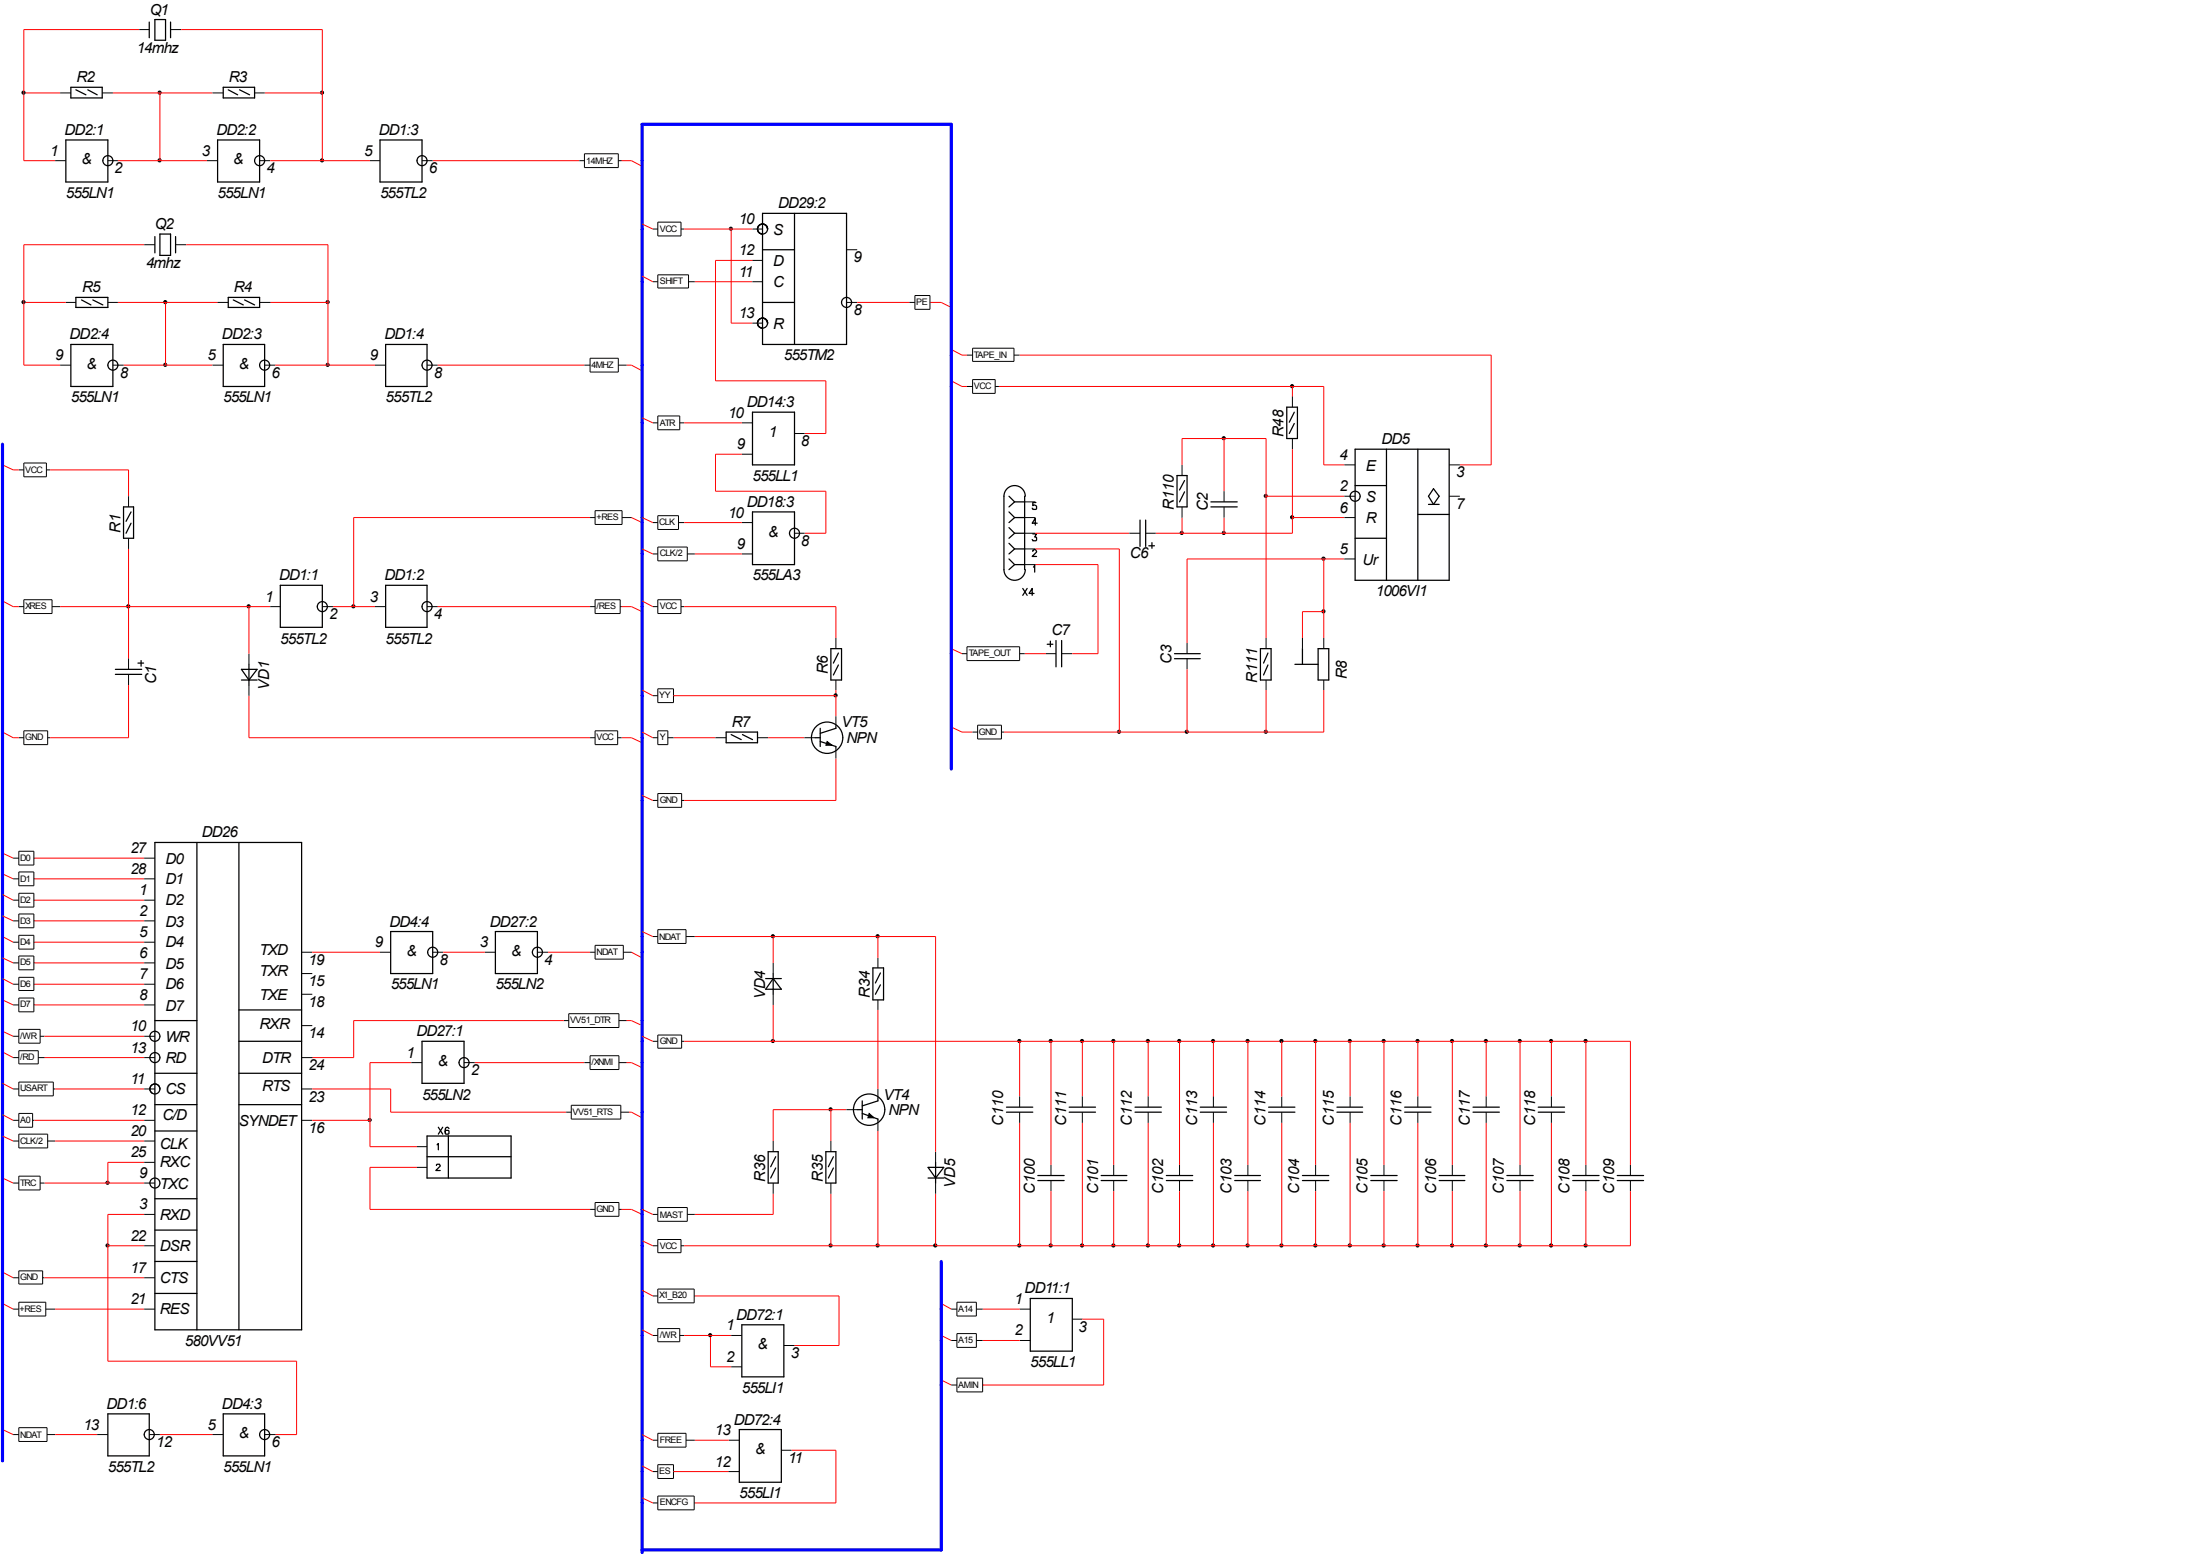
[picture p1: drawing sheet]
<svg xmlns="http://www.w3.org/2000/svg" width="297mm" height="210mm" viewBox="0 0 297 210" stroke-linecap="round" stroke-linejoin="round" font-family="sans-serif">
<path d="M.3 60v137.2M128.4 103.8v-87h-41.7v192.8M127.1 170.3v38.9h-40.4" fill="none" stroke="#00f" stroke-width=".42"/>
<g fill="none" stroke="#f00" stroke-width=".14">
<path d="M3.2 12.5h4.9M15.2 12.5h13.5M18.8 4h-15.6v17.7h4.3M21.6 12.5v9.2M24.5 4h19v17.7M35.7 12.5h7.8M15.9 21.7h12M19.5 33h-16.3v16.3h4.9M25.1 33h19.2v16.3M36.5 21.7h13.5M58.4 21.7h19.8M83.9 21.7h1.4l1.4 .8"/>
<path d="M86.7 37.3l1.4 .7M86.7 30.2l1.4 .7M92.4 30.9h9.2M93.8 38h7.8M98.7 30.9v12.7h2.9M101.6 35.2h-5v16.2h14.9v7.1h-2.9M3.2 40.8h5.7M15.9 40.8h13.5M16.7 49.3h12M22.4 40.8v8.5M36.5 40.8h7.8M37.2 49.3h13.4"/>
<path d="M59.1 49.3h19.8M84.6 49.3h.7l1.4 .8M86.7 56.4l1.4 .7M92.4 57.1h7.8M115.7 40.8h7.1M125.6 40.8h1.5l1.3 .7M128.4 51.4l1.5 .8h.7M128.4 47.2l1.5 .7h.7M134.9 52.2h43.8v10.6h2.8M137.7 47.9h63.6v14.9h-4.2M165.3 59.2v7.1M174.5 52.2v1.3"/>
<path d="M.3 62.8l1.5 .6h.7M6.8 63.4h10.6v3.6M17.4 74.1v14.8M79.7 69.9h-31.9v12M85.3 69.9l1.4 .6M86.7 74.1l1.4 .7M86.7 69.9l1.4 .6M92.4 70.5h7.8M93.8 74.8h6.4M100.2 61.3h-3.6v5h14.9v5.7h-2.9M139.8 76.2h8.5v12h-3.5M139.8 74.1h11.3v24.7"/>
<path d="M139.8 72h12.7M159.6 62.8v-3.6h11.3v26.9M159.6 69.9v2.1M165.3 69.9v2.1M170.9 67h10.6M174.5 60.6v11.4h-18.5M174.5 69.9h7M178.7 75.5v10.6M181.5 75.5h-21.2v11.3M.3 81.1l1.5 .8h.7M.3 98.8l1.5 .8h.7M8.1 81.9h28.4"/>
<path d="M17.4 92.5v7.1h-10.6M33.6 93.9v5.7h46.1M33.6 81.9v6.3M45 81.9h5.6M59.1 81.9h20.6M83.9 81.9h1.4l1.4 .7M83.9 99.6h1.4l1.4 .7M86.7 93.1l1.4 .8M86.7 81.1l1.4 .8M86.7 98.8l1.4 .8M90.9 99.6h5.7M90.9 93.9h22"/>
<path d="M92.4 81.9h20.5v4.2M103.7 99.6h4.9M112.9 93.1v3.6M128.4 98.1l1.5 .7h1.4M128.4 87.6l1.5 .6M138.3 88.2h2.9M160.3 90.4v8.4M170.9 93.1v5.7M178.7 82.6h-2.8v3.5M178.7 93.1v5.7h-43.1M.3 118l1.5 .6M.3 115.2l1.5 .6"/>
<path d="M4.7 118.6h14.8M4.7 115.8h14.8M86.7 107.4l1.4 .6M112.9 102.4v5.6h-20.5M.3 139.2l1.5 .7M.3 135l1.5 .7M.3 132.1l1.5 .8M.3 126.4l1.5 .8M.3 123.6l1.5 .7M.3 129.3l1.5 .7M.3 120.7l1.5 .8M4.7 135.7h14.8"/>
<path d="M4.7 130h14.8M4.7 132.9h14.8M4.7 127.2h14.8M4.7 121.5h14.8M4.7 124.3h14.8M6 139.9h13.5M42.2 128.5h9.1M59.9 128.5h5.5M74 128.5h5.7M76.1 137.8h-28.3v5h-5.6M84.6 137.8h.7l1.4 .6M85.3 128.5l1.4 .8"/>
<path d="M86.7 139.9l1.4 .7M86.7 125.7l1.4 .7M93.8 126.4h32.5v29.1M104.4 126.4v3.6M104.4 135.7v4.9M118.5 126.4v2.9M118.5 136.3v10.7M.3 153.3l1.5 .7M.3 159l1.5 .7M.3 146.2l1.5 .8M.3 142l1.5 .8M.3 150.5l1.5 .7"/>
<path d="M4.7 151.2h14.8M6 159.7h13.5M6 142.8h13.5M7.5 154h12M7.5 147h12M19.5 156.9h-4.9v2.8M42.2 147h10.5v3.1h23.8M42.2 151.2h7.8M55.5 143.4h-5.5v11.4h6.3M56.3 157.6h-6.3v5.7h29.7M64.1 143.4h14.8M84.6 143.4h.7l1.4 .7"/>
<path d="M84.9 150.1h.4l1.4 .8M92.4 140.6h127.7v16.6M112.2 149.8v4.2M114.3 149.8h-9.9v4.2M118.5 152.7v15.5M137.7 140.6v7.4M137.7 151.6v16.6M141.9 140.6v16.6M146.1 140.6v7.4M146.1 151.6v16.6M150.4 140.6v16.6M155 140.6v7.4"/>
<path d="M155 151.6v16.6M159.3 140.6v16.6M163.8 140.6v7.4M163.8 151.6v16.6M168.5 140.6v16.6M173.1 140.6v7.4M173.1 151.6v16.6M177.6 140.6v16.6M182.3 140.6v7.4M182.3 151.6v16.6M186.9 140.6v16.6M191.4 140.6v7.4"/>
<path d="M191.4 151.6v16.6M196.1 140.6v16.6M200.7 140.6v7.4M200.7 151.6v16.6M205.2 140.6v16.6M209.5 140.6v7.4M209.5 151.6v16.6M214.1 140.6v16.6M.3 176l1.5 .7M.3 171.7l1.5 .8M6 172.5h13.5M7.5 176.7h12"/>
<path d="M14.6 168.2h4.9M19.5 163.9h-4.9v19.8h25.4v9.9h-2.8M83.9 163.3h1.4l1.4 .6M86.7 174.2l1.4 .7M86.7 179.5l1.4 .8M86.7 163.3l1.4 .6M86.7 167.5l1.4 .7M93.8 174.9h19.5v6.7h-6M104.4 161.1v2.8h-10.6M112.2 161.1v7.1M126.3 161.1v7.1M127.1 176l1.3 .7"/>
<path d="M132.7 176.7h5M141.9 160.8v7.4M146.1 178.1h2.9v8.9h-16.3M150.4 160.8v7.4M159.3 160.8v7.4M168.5 160.8v7.4M177.6 160.8v7.4M186.9 160.8v7.4M196.1 160.8v7.4M205.2 160.8v7.4M214.1 160.8v7.4M220.1 160.8v7.4h-127.7"/>
<path d="M.3 193l1.5 .6M7.5 193.6h5.6M21.6 193.6h7.1M86.7 197.9l1.4 .7M86.7 193.6l1.4 .8M90.9 198.6h7.5M92.4 180.3h6.3M93.8 194.4h4.6M95.9 180.3v4.2h2.8M106.8 195.8h6.1v7.1h-19.1M127.1 186.3l1.3 .7M127.1 180.3l1.3 .6"/>
<path d="M132.7 180.9h5M86.7 202.2l1.4 .7"/>
</g>
<g fill="#000" stroke="#000" stroke-width=".14">
<path d="M111.7 100.1l.7 .5h-.9zM117.3 150.3l.7 .6h-.8z"/>
<circle cx="3.2" cy="12.5" r=".21"/>
<circle cx="21.5" cy="12.5" r=".21"/>
<circle cx="43.5" cy="12.5" r=".21"/>
<circle cx="21.5" cy="21.6" r=".21"/>
<circle cx="43.5" cy="21.6" r=".21"/>
<circle cx="98.7" cy="30.9" r=".21"/>
<circle cx="3.2" cy="40.8" r=".21"/>
<circle cx="22.3" cy="40.8" r=".21"/>
<circle cx="22.3" cy="49.2" r=".21"/>
<circle cx="44.2" cy="49.2" r=".21"/>
<circle cx="44.2" cy="40.8" r=".21"/>
<circle cx="165.2" cy="59.2" r=".21"/>
<circle cx="174.5" cy="52.1" r=".21"/>
<circle cx="159.6" cy="71.9" r=".21"/>
<circle cx="165.2" cy="71.9" r=".21"/>
<circle cx="170.9" cy="66.9" r=".21"/>
<circle cx="174.5" cy="69.8" r=".21"/>
<circle cx="178.7" cy="75.4" r=".21"/>
<circle cx="17.3" cy="81.8" r=".21"/>
<circle cx="33.6" cy="81.8" r=".21"/>
<circle cx="47.7" cy="81.8" r=".21"/>
<circle cx="112.8" cy="93.9" r=".21"/>
<circle cx="151.1" cy="98.8" r=".21"/>
<circle cx="160.2" cy="98.8" r=".21"/>
<circle cx="170.9" cy="98.8" r=".21"/>
<circle cx="178.7" cy="82.5" r=".21"/>
<circle cx="104.4" cy="126.4" r=".21"/>
<circle cx="118.5" cy="126.4" r=".21"/>
<circle cx="14.5" cy="159.7" r=".21"/>
<circle cx="49.9" cy="151.2" r=".21"/>
<circle cx="104.4" cy="140.5" r=".21"/>
<circle cx="112.1" cy="149.7" r=".21"/>
<circle cx="137.6" cy="140.5" r=".21"/>
<circle cx="141.9" cy="140.5" r=".21"/>
<circle cx="146.1" cy="140.5" r=".21"/>
<circle cx="150.3" cy="140.5" r=".21"/>
<circle cx="155" cy="140.5" r=".21"/>
<circle cx="159.2" cy="140.5" r=".21"/>
<circle cx="163.8" cy="140.5" r=".21"/>
<circle cx="168.4" cy="140.5" r=".21"/>
<circle cx="173" cy="140.5" r=".21"/>
<circle cx="177.6" cy="140.5" r=".21"/>
<circle cx="182.2" cy="140.5" r=".21"/>
<circle cx="186.8" cy="140.5" r=".21"/>
<circle cx="191.4" cy="140.5" r=".21"/>
<circle cx="196" cy="140.5" r=".21"/>
<circle cx="200.6" cy="140.5" r=".21"/>
<circle cx="205.2" cy="140.5" r=".21"/>
<circle cx="209.4" cy="140.5" r=".21"/>
<circle cx="214.1" cy="140.5" r=".21"/>
<circle cx="14.5" cy="168.1" r=".21"/>
<circle cx="112.1" cy="168.1" r=".21"/>
<circle cx="118.5" cy="168.1" r=".21"/>
<circle cx="126.3" cy="168.1" r=".21"/>
<circle cx="137.6" cy="168.1" r=".21"/>
<circle cx="141.9" cy="168.1" r=".21"/>
<circle cx="146.1" cy="168.1" r=".21"/>
<circle cx="150.3" cy="168.1" r=".21"/>
<circle cx="155" cy="168.1" r=".21"/>
<circle cx="159.2" cy="168.1" r=".21"/>
<circle cx="163.8" cy="168.1" r=".21"/>
<circle cx="168.4" cy="168.1" r=".21"/>
<circle cx="173" cy="168.1" r=".21"/>
<circle cx="177.6" cy="168.1" r=".21"/>
<circle cx="182.2" cy="168.1" r=".21"/>
<circle cx="186.8" cy="168.1" r=".21"/>
<circle cx="191.4" cy="168.1" r=".21"/>
<circle cx="196" cy="168.1" r=".21"/>
<circle cx="200.6" cy="168.1" r=".21"/>
<circle cx="205.2" cy="168.1" r=".21"/>
<circle cx="209.4" cy="168.1" r=".21"/>
<circle cx="214.1" cy="168.1" r=".21"/>
<circle cx="95.9" cy="180.2" r=".21"/>
</g>
<g fill="none" stroke="#000" stroke-width=".14">
<path d="M8.1 12.5h1.5M13.8 12.5h1.4M18.8 4h1.4M23 4h1.5M28.7 12.5h1.4M34.4 12.5h1.3M7.5 21.7h1.4M14.6 21.7h1.3M19.5 33h1.4M23.7 33h1.4M27.9 21.7h1.5M35.1 21.7h1.4"/>
<path d="M50 21.7h1.3M57 21.7h1.4M78.2 21.7h.7M78.9 20.8h4.6v1.8h-4.6zM83.5 21.7h.4M88.1 38h.7M88.1 30.9h.7M88.8 30h3.1v1.8h-3.1zM88.8 37.1h4.2v1.8h-4.2zM91.9 30.9h.5M93 38h.8M101.6 38h1.4"/>
<path d="M101.6 30.9h1.4M101.6 35.2h1.4M114.3 33.7h1.4M123.5 39.9h2.1v1.9h-2.1zM8.1 49.3h1.5M8.9 40.8h1.3M14.6 40.8h1.3M15.2 49.3h1.5M28.7 49.3h1.4M29.4 40.8h1.4M35.1 40.8h1.4M35.7 49.3h1.5"/>
<path d="M50.6 49.3h1.5M57.7 49.3h1.4M78.9 49.3h.8M79.7 48.4h3.8v1.8h-3.8zM83.5 49.3h1.1M88.1 57.1h.7M88.8 56.1h3v1.9h-3zM91.8 57.1h.6M100.2 57.1h1.4M101.6 43.6h1.4M107.3 58.5h1.3M114.3 40.8h1.4"/>
<path d="M122.8 40.8h.7M125.6 40.8h.1M130.6 52.2h.7M130.6 47.9h.7M131.3 47h5.6v1.8h-5.6zM131.3 51.2h3.1v1.9h-3.1zM134.4 52.2h.5M136.9 47.9h.8M174.5 53.5v1.5M174.5 59.2v1.4M2.5 63.4h.7M3.2 62.5h3.1v1.9h-3.1z"/>
<path d="M6.3 63.4h.5M17.4 67v1.4M17.4 72.7v1.4M79.7 69.9h.6M80.3 68.9h3.7v1.9h-3.7zM84 69.9h1.3M88.1 74.8h.7M88.1 70.5h.7M88.8 69.6h2.8v1.9h-2.8zM88.8 73.8h4v1.9h-4zM91.6 70.5h.8M92.8 74.8h1"/>
<path d="M100.2 74.8h1.4M100.2 70.5h1.4M100.2 61.3h1.4M107.3 72h1.3M138.3 69.9h1.5M138.3 74.1h1.5M138.3 72h1.5M138.3 67.7h1.5M138.3 76.2h1.5M152.5 72h1.4M154.7 72h1.3M159.6 62.8v1.4"/>
<path d="M159.6 68.4v1.5M165.3 66.3v1.4M165.3 68.4v1.5M181.5 69.9h1.5M181.5 75.5h1.5M181.5 67h1.5M181.5 62.8h1.5M195.7 67h1.4M195.7 62.8h1.4M2.5 99.6h.7M2.5 81.9h.7M3.2 81h3.8v1.8h-3.8z"/>
<path d="M3.2 98.7h3.2v1.8h-3.2zM6.4 99.6h.4M7 81.9h1.1M17.4 88.9v1.5M17.4 91v1.5M33.6 88.2v1.5M33.6 92.5v1.4M36.5 81.9h1.3M43.5 81.9h1.5M50.6 81.9h1.5M57.7 81.9h1.4M79.7 99.6h.6"/>
<path d="M79.7 81.9h.6M80.3 98.7h3.1v1.8h-3.1zM80.3 81h3.4v1.8h-3.4zM83.4 99.6h.5M83.7 81.9h.2M88.1 93.9h.7M88.1 99.6h.7M88.1 81.9h.7M88.8 81h3.1v1.8h-3.1zM88.8 93h2.1v1.8h-2.1zM88.8 98.7h1.4v1.8h-1.4zM90.2 99.6h.7"/>
<path d="M90.9 93.9h.1M91.9 81.9h.5M96.6 99.6h1.4M102.3 99.6h1.4M108.6 99.6h1.5M112.9 86.1v1.5M112.9 91.8v1.3M112.9 96.7v1.4M129.9 88.2h.7M130.6 87.3h7.1v1.9h-7.1zM131.3 98.8h.7M132 97.9h3.2v1.9h-3.2z"/>
<path d="M135.2 98.8h.4M137.7 88.2h.6M141.2 88.2h1.4M143.3 88.2h1.5M160.3 86.8v1.4M160.3 88.9v1.5M170.9 86.1v1.5M170.9 91.8v1.3M175.9 86.1v1.5M178.7 86.1v1.5M178.7 91.8v1.3M1.8 118.6h.7"/>
<path d="M1.8 115.8h.7M2.5 114.9h2.1v1.9h-2.1zM2.5 117.7h2.1v1.9h-2.1zM4.6 118.6h.1M4.6 115.8h.1M19.5 118.6h1.4M19.5 115.8h1.4M88.1 108h.7M88.8 107.1h3.2v1.9h-3.2zM92 108h.4M112.9 100.9v1.5M1.8 139.9h.7"/>
<path d="M1.8 135.7h.7M1.8 127.2h.7M1.8 124.3h.7M1.8 130h.7M1.8 132.9h.7M1.8 121.5h.7M2.5 120.6h2.1v1.8h-2.1zM2.5 123.4h2.1v1.8h-2.1zM2.5 126.3h2.1v1.8h-2.1zM2.5 129h2.1v1.9h-2.1zM2.5 131.9h2.1v1.8h-2.1zM2.5 134.7h2.1v1.9h-2.1z"/>
<path d="M2.5 139h2.9v1.8h-2.9zM4.6 135.7h.1M4.6 127.2h.1M4.6 124.3h.1M4.6 130h.1M4.6 132.9h.1M4.6 121.5h.1M5.4 139.9h.6M19.5 139.9h1.4M19.5 135.7h1.4M19.5 127.2h1.4M19.5 124.3h1.4"/>
<path d="M19.5 130h1.4M19.5 132.9h1.4M19.5 121.5h1.4M40.7 128.5h1.5M40.7 138.4h1.5M40.7 134.2h1.5M40.7 131.4h1.5M51.3 128.5h1.4M58.4 128.5h1.5M65.4 128.5h1.5M72.6 128.5h1.4M76.1 137.8h.7"/>
<path d="M76.8 136.8h6.8v1.9h-6.8zM79.7 128.5h.6M80.3 127.6h3.9v1.9h-3.9zM83.6 137.8h1M84.2 128.5h1.1M88.1 126.4h.7M88.8 125.5h3.8v1.9h-3.8zM88.8 139.7h3.2v1.8h-3.2zM92.6 126.4h1.2M104.4 130v1.4M104.4 134.2v1.5M118.5 129.3v1.4"/>
<path d="M118.5 135v1.3M1.8 159.7h.7M1.8 147h.7M1.8 142.8h.7M1.8 151.2h.7M1.8 154h.7M2.5 141.8h2.7v1.8h-2.7zM2.5 146.1h4.7v1.8h-4.7zM2.5 150.3h1.9v1.9h-1.9zM2.5 153.1h3.9v1.9h-3.9zM2.5 158.8h2.9v1.8h-2.9zM4.4 151.2h.3"/>
<path d="M5.2 142.8h.8M5.4 159.7h.6M6.4 154h1.1M7.2 147h.3M19.5 159.7h1.4M19.5 147h1.4M19.5 142.8h1.4M19.5 151.2h1.4M19.5 154h1.4M19.5 156.9h1.4M40.7 147h1.5M40.7 142.8h1.5"/>
<path d="M40.7 151.2h1.5M55.5 143.4h1.5M56.3 157.6h1.4M56.3 154.8h1.4M62.7 143.4h1.4M76.5 150.1h.6M77.1 149.2h6.7v1.9h-6.7zM78.9 143.4h.8M79.7 142.5h3.9v1.9h-3.9zM83.6 143.4h1M83.8 150.1h1.1M88.1 140.6h.7"/>
<path d="M92 140.6h.4M104.4 154v1.5M104.4 159.7v1.4M112.2 154v1.5M112.2 159.7v1.4M114.3 149.8h1.4M118.5 147v1.4M118.5 151.2v1.5M126.3 155.5v1.4M126.3 159.7v1.4M137.7 148v1.5M137.7 150.1v1.5"/>
<path d="M141.9 157.2v1.5M141.9 159.4v1.4M146.1 148v1.5M146.1 150.1v1.5M150.4 157.2v1.5M150.4 159.4v1.4M155 148v1.5M155 150.1v1.5M159.3 157.2v1.5M159.3 159.4v1.4M163.8 148v1.5M163.8 150.1v1.5"/>
<path d="M168.5 157.2v1.5M168.5 159.4v1.4M173.1 148v1.5M173.1 150.1v1.5M177.6 157.2v1.5M177.6 159.4v1.4M182.3 148v1.5M182.3 150.1v1.5M186.9 157.2v1.5M186.9 159.4v1.4M191.4 148v1.5M191.4 150.1v1.5"/>
<path d="M196.1 157.2v1.5M196.1 159.4v1.4M200.7 148v1.5M200.7 150.1v1.5M205.2 157.2v1.5M205.2 159.4v1.4M209.5 148v1.5M209.5 150.1v1.5M214.1 157.2v1.5M214.1 159.4v1.4M220.1 157.2v1.5M220.1 159.4v1.4"/>
<path d="M1.8 176.7h.7M1.8 172.5h.7M2.5 171.5h3.3v1.8h-3.3zM2.5 175.8h3.7v1.8h-3.7zM5.8 172.5h.2M6.2 176.7h1.3M19.5 176.7h1.4M19.5 172.5h1.4M19.5 163.9h1.4M19.5 168.2h1.4M79.7 163.3h.6M80.3 162.3h3.3v1.9h-3.3z"/>
<path d="M83.6 163.3h.3M88.1 174.9h.7M88.1 163.9h.7M88.1 168.2h.7M88.8 163h4v1.9h-4zM88.8 167.3h3.1v1.8h-3.1zM88.8 174h4.9v1.9h-4.9zM88.8 179.3h3v1.8h-3zM91.9 168.2h.5M92.8 163.9h1M93.7 174.9h.1M128.4 176.7h.8"/>
<path d="M129.2 175.8h2.6v1.8h-2.6zM131.8 176.7h.9M137.7 176.7h1.4M144.8 178.1h1.3M1.8 193.6h.7M2.5 192.7h3.8v1.9h-3.8zM6.3 193.6h1.2M13.1 193.6h1.5M20.2 193.6h1.4M28.7 193.6h1.4M35.7 193.6h1.5M88.1 198.6h.7"/>
<path d="M88.1 194.4h.7M88.1 180.3h.7M88.8 193.5h3.8v1.8h-3.8zM88.8 197.7h2.1v1.9h-2.1zM90.9 198.6h.1M91.8 180.3h.6M92.6 194.4h1.2M98.4 198.6h1.4M98.4 194.4h1.4M98.7 180.3h1.5M98.7 184.5h1.5M105.5 195.8h1.3"/>
<path d="M105.8 181.6h1.5M128.4 180.9h.8M128.4 187h.8M129.2 180h2.6v1.9h-2.6zM129.2 186h3.5v1.9h-3.5zM131.8 180.9h.9M132.7 187h.1M137.7 180.9h1.4M88.1 202.9h.7M88.8 201.9h4.9v1.9h-4.9zM93.7 202.9h.1"/>
</g>
<g fill="none" stroke="#000" stroke-width=".17">
<path d="M8.9 18.9h5.7v5.7h-5.7zM9.6 11.8h4.2v1.4h-4.2zM10.2 12.1l1.4 .7M11.9 12.1l1.2 .7M20.2 3v2.1M20.9 2.6h1.5v2.8h-1.5zM23 3v2.1M29.4 18.9h5.7v5.7h-5.7zM30.1 11.8h4.3v1.4h-4.3zM30.8 12.1l1.3 .7M32.3 12.1l1.4 .7M51.3 18.9h5.7v5.7h-5.7z"/>
<path d="M20.9 31.9v2.2M21.6 31.6h1.4v2.9h-1.4zM23.7 31.9v2.2M103 30.2a.68 .68 0 0 1 .6 .7M103 28.8h11.3v17.7h-11.3zM103 33.7h4.3M103.6 30.9a.68 .68 0 0 0-.6-.7 .68 .68 0 0 0-.7 .7 .68 .68 0 0 0 .7 .7M107.3 28.8v17.7M9.6 46.5h5.6v5.7h-5.6zM10.2 40.1h4.4v1.4h-4.4zM11 40.5l1.3 .7M12.5 40.5l1.4 .7"/>
<path d="M30.1 46.5h5.6v5.7h-5.6zM30.8 40.1h4.3v1.4h-4.3zM31.5 40.5l1.4 .7M33 40.5l1.4 .7M52.1 46.5h5.6v5.7h-5.6zM101.6 55.6h5.7v7.2h-5.7zM103 42.9a.68 .68 0 0 1 .6 .7M103 40.8h4.3M103.6 43.6a.68 .68 0 0 0-.6-.7 .68 .68 0 0 0-.7 .7 .68 .68 0 0 0 .7 .7M173.7 55h1.5v4.2h-1.5zM174.8 55.6l-.7 1.4M174.8 57.2l-.7 1.3"/>
<path d="M16.7 68.4h1.3v4.3h-1.3zM17.7 69.1l-.7 1.3M17.7 70.6l-.7 1.4M37.8 79h5.7v5.7h-5.7zM52.1 79h5.6v5.7h-5.6zM101.6 69.1h5.7v7.1h-5.7zM136.2 67l.8 .7M136.2 71.2l.8 .8M136.2 75.5l.8 .7M136.2 69.1l.8 .8M136.2 73.3l.8 .8M137 67.7l-.8 .7"/>
<path d="M137 67.7h1.3M137 69.9l-.8 .6M137 69.9h1.3M137 72l-.8 .7M137 72h1.3M137 74.1l-.8 .7M137 74.1h1.3M137 76.2l-.8 .7M137 76.2h1.3M138.1 79.4l.6 1M138.3 67v9.9M138.4 67a1.44 1.44 0 0 0-1.4-1.5 1.44 1.44 0 0 0-1.4 1.5v9.9a1.44 1.44 0 0 0 1.4 1.4 1.44 1.44 0 0 0 1.4-1.4"/>
<path d="M138.7 79.4l-.6 1M139.4 74.4v-.1l.4-.1 .2 .3-.6 .6h.6M139.4 72.1h.6l-.3 .4h.1a.27 .27 0 0 1 .1 .3 .27 .27 0 0 1-.3 .2h-.2v-.2M139.5 76.6l.2-.3v.9M139.9 67.8h-.5v.5a.33 .33 0 0 1 .6 0 .32 .32 0 0 1-.2 .5 .32 .32 0 0 1-.4-.2M140 70.6h-.6l.4-.7v1M153.9 70.2v3.6M154.7 70.2v3.6M155.1 73.7h.8M155.5 73.3v.7M158.9 64.2h1.4v4.2h-1.4zM159.9 64.9l-.6 1.2"/>
<path d="M159.9 66.4l-.6 1.3M163.5 68.4h3.5M163.5 67.7h3.5M183 72.7h4.2M183 65.5h4.2M183 60.6h12.7v17.7h-12.7zM187.2 60.6v17.7M191.4 69.4h4.3M191.4 60.6v17.7M192.9 68.1h1.4M193.5 66l.8 1-.8 1.1-.6-1.1zM15.6 91h3.5"/>
<path d="M15.6 90.4h3.5M18.6 89.5h.8M19 89.2v.7M32.6 90.4h2.1l-1.1 1.4zM32.6 91.8h2.1M33.6 89.7v2.8M98 98.8h4.3v1.5h-4.3zM98.7 99.2l1.4 .6M100.2 99.2l1.4 .6M110.1 99.6h.6M110.7 98.3v2.5M112.2 87.6h1.4v4.2h-1.4z"/>
<path d="M112.9 98.1v.2l-2.2 .7M113.2 88.2l-.7 1.3M113.2 89.8l-.7 1.3M139.6 80.1h-.7l.5-.7v1M141.4 87h.8M141.8 86.5v.8M142.6 86.5v3.5M143.3 86.5v3.5M158.6 88.2h3.5M158.6 88.9h3.5M170.2 87.6h1.4v4.2h-1.4zM171.2 88.2l-.6 1.3"/>
<path d="M171.2 89.8l-.6 1.3M174.8 89.7h3.2M175.9 87.6v2.1M178 87.6h1.4v4.2h-1.4zM20.9 113.7h19.8v65.8h-19.8zM26.6 113.7v65.8M32.3 113.7v65.8M110.7 100.1l2.2 .7v.1M20.9 137.8h5.7M32.3 136.3h8.4M52.7 125.7h5.7v5.7h-5.7zM66.9 125.7h5.7v5.7h-5.7z"/>
<path d="M103.4 132.1h2.1M104.4 132.1l1.1 1.4h-2.1zM104.4 131.4v2.8M117.9 130.7h1.4v4.3h-1.4zM118.9 131.3l-.7 1.4M118.9 132.9l-.7 1.3M20.9 152.7h5.7M20.9 149.1h5.7M20.9 144.9h5.7M21.6 147a.68 .68 0 0 0-1-.6 .68 .68 0 0 0 0 1.2M32.3 140.6h8.4M32.3 149.1h8.4"/>
<path d="M32.3 144.9h8.4M57 140.6h5.7v5.6h-5.7zM57.7 153.3h11.3v5.7h-11.3zM57.7 156.1h11.3M58.9 157.3l.1-.1h.4v.2l-.6 .6h.6M59 154.5l.2-.1v.8M59.2 152.2l.6 .9M59.8 152.2l-.6 .9M60.5 153.3v5.7M60.6 152.3l-.2-.1a.73 .73 0 0 0-.2 .9h.3l.1-.4-.4-.1-.1 .2M103.7 155.5h1.4v4.2h-1.4zM104.7 156.1l-.6 1.4"/>
<path d="M104.7 157.7l-.6 1.3M111.5 155.5h1.4v4.2h-1.4zM112.5 156.1l-.7 1.4M112.5 157.7l-.7 1.3M115.7 149.8h.7M116.4 148.6v2.5M116.4 150.3l2.1 .8v.1M118.5 148.4v.2l-2.1 .7M125.3 157.6h2.1l-1.1 1.4zM125.3 159h2.1M126.3 156.9v2.8M135.9 149.5h3.5"/>
<path d="M135.9 150.1h3.5M140.1 158.7h3.6M140.1 159.4h3.6M144.4 149.5h3.5M144.4 150.1h3.5M148.7 158.7h3.4M148.7 159.4h3.4M153.2 149.5h3.6M153.2 150.1h3.6M157.5 158.7h3.5M157.5 159.4h3.5M162.1 149.5h3.5"/>
<path d="M162.1 150.1h3.5M166.7 158.7h3.5M166.7 159.4h3.5M171.3 149.5h3.5M171.3 150.1h3.5M175.9 158.7h3.5M175.9 159.4h3.5M180.5 149.5h3.5M180.5 150.1h3.5M185.1 158.7h3.5M185.1 159.4h3.5M189.7 149.5h3.5"/>
<path d="M189.7 150.1h3.5M194.3 158.7h3.5M194.3 159.4h3.5M198.9 149.5h3.5M198.9 150.1h3.5M203.5 158.7h3.5M203.5 159.4h3.5M207.7 149.5h3.5M207.7 150.1h3.5M212.3 158.7h3.6M212.3 159.4h3.6M218.4 158.7h3.5"/>
<path d="M218.4 159.4h3.5M20.9 174.6h5.7M20.9 170.3h5.7M20.9 166h5.7M20.9 161.8h5.7M100.2 178.8h5.6v7.1h-5.6zM139.1 175.3h5.7v7.1h-5.7zM14.6 190.9h5.6v5.6h-5.6zM30.1 190.9h5.6v5.6h-5.6zM99.8 193h5.7v7.1h-5.7z"/>
<circle cx="14.6" cy="21.7" r=".68"/>
<circle cx="35.1" cy="21.7" r=".68"/>
<circle cx="57" cy="21.7" r=".68"/>
<circle cx="103" cy="30.9" r=".68"/>
<circle cx="15.2" cy="49.3" r=".68"/>
<circle cx="35.7" cy="49.3" r=".68"/>
<circle cx="57.7" cy="49.3" r=".68"/>
<circle cx="103" cy="43.6" r=".68"/>
<circle cx="114.3" cy="40.8" r=".68"/>
<circle cx="107.3" cy="72" r=".68"/>
<circle cx="183" cy="67" r=".68"/>
<circle cx="43.5" cy="81.9" r=".68"/>
<circle cx="57.7" cy="81.9" r=".68"/>
<circle cx="111.7" cy="99.6" r="2.12"/>
<circle cx="20.9" cy="139.9" r=".68"/>
<circle cx="58.4" cy="128.5" r=".68"/>
<circle cx="72.6" cy="128.5" r=".68"/>
<circle cx="20.9" cy="159.7" r=".68"/>
<circle cx="20.9" cy="142.8" r=".68"/>
<circle cx="20.9" cy="147" r=".68"/>
<circle cx="62.7" cy="143.4" r=".68"/>
<circle cx="117.3" cy="149.8" r="2.12"/>
<circle cx="20.2" cy="193.6" r=".68"/>
<circle cx="35.7" cy="193.6" r=".68"/>
</g>
<g font-size="2">
<text x="20.2" y="2">Q1</text>
<text x="10.3" y="11.1">R2</text>
<text x="18.5" y="7.1">14mhz</text>
<text x="30.9" y="11.1">R3</text>
<text x="6.8" y="21">1</text>
<text x="8.7" y="18.2">DD2:1</text>
<text x="11" y="22.2">&amp;</text>
<text x="15.4" y="23.4">2</text>
<text x="27.3" y="21">3</text>
<text x="29.2" y="18.2">DD2:2</text>
<text x="31.5" y="22.2">&amp;</text>
<text x="36" y="23.4">4</text>
<text x="49.2" y="21">5</text>
<text x="51.1" y="18.2">DD1:3</text>
<text x="57.9" y="23.4">6</text>
<text x="8.9" y="26.7">555LN1</text>
<text x="29.4" y="26.7">555LN1</text>
<text x="51.3" y="26.7">555TL2</text>
<text x="105.1" y="28.1">DD29:2</text>
<text x="20.9" y="30.9">Q2</text>
<text x="99.7" y="30.2">10</text>
<text x="99.7" y="34.5">12</text>
<text x="104.4" y="35.9">D</text>
<text x="104.4" y="31.7">S</text>
<text x="115.2" y="35.4">9</text>
<text x="11.1" y="39.5">R5</text>
<text x="19.7" y="36.2">4mhz</text>
<text x="31.6" y="39.5">R4</text>
<text x="99.7" y="37.4">11</text>
<text x="104.4" y="38.7">C</text>
<text x="9.4" y="45.8">DD2:4</text>
<text x="30" y="45.8">DD2:3</text>
<text x="51.9" y="45.8">DD1:4</text>
<text x="99.7" y="42.9">13</text>
<text x="104.4" y="44.4">R</text>
<text x="115.2" y="42.5">8</text>
<text x="7.5" y="48.6">9</text>
<text x="11.7" y="49.8">&amp;</text>
<text x="16.2" y="51">8</text>
<text x="28" y="48.6">5</text>
<text x="32.3" y="49.8">&amp;</text>
<text x="36.7" y="51">6</text>
<text x="50" y="48.6">9</text>
<text x="58.6" y="51">8</text>
<text x="105.8" y="48.6">555TM2</text>
<text x="9.6" y="54.3">555LN1</text>
<text x="30.1" y="54.3">555LN1</text>
<text x="52.1" y="54.3">555TL2</text>
<text x="98.3" y="56.4">10</text>
<text x="100.8" y="55">DD14:3</text>
<text x="103.8" y="59">1</text>
<text x="173.3" y="59" transform="rotate(-90 173.3 59)">R48</text>
<text x="186.5" y="60">DD5</text>
<text x="99.5" y="60.6">9</text>
<text x="101.6" y="64.9">555LL1</text>
<text x="108.1" y="60.2">8</text>
<text x="180.8" y="62.1">4</text>
<text x="184.4" y="63.5">E</text>
<text x="196.6" y="64.4">3</text>
<text x="16.3" y="71.9" transform="rotate(-90 16.3 71.9)">R1</text>
<text x="98.3" y="69.9">10</text>
<text x="100.8" y="68.4">DD18:3</text>
<text x="158.5" y="68.8" transform="rotate(-90 158.5 68.8)">R110</text>
<text x="163.1" y="69" transform="rotate(-90 163.1 69)">C2</text>
<text x="180.8" y="66.3">2</text>
<text x="180.8" y="69.2">6</text>
<text x="184.4" y="70.5">R</text>
<text x="184.4" y="67.7">S</text>
<text x="196.6" y="68.7">7</text>
<text x="99.5" y="74.1">9</text>
<text x="103.7" y="72.5">&amp;</text>
<text x="108.1" y="73.7">8</text>
<text x="152.6" y="75.4">C6</text>
<text x="180.8" y="74.8">5</text>
<text x="184" y="76.2">Ur</text>
<text x="35.8" y="81.2">1</text>
<text x="37.7" y="78.3">DD1:1</text>
<text x="44.4" y="83.6">2</text>
<text x="50" y="81.2">3</text>
<text x="51.9" y="78.3">DD1:2</text>
<text x="58.6" y="83.6">4</text>
<text x="101.6" y="78.3">555LA3</text>
<text x="185.8" y="80.4">1006VI1</text>
<text x="37.8" y="86.9">555TL2</text>
<text x="52.1" y="86.9">555TL2</text>
<text x="142" y="85.8">C7</text>
<text x="158.2" y="89.6" transform="rotate(-90 158.2 89.6)">C3</text>
<text x="21.1" y="92.4" transform="rotate(-90 21.1 92.4)">C1</text>
<text x="36.3" y="93.1" transform="rotate(-90 36.3 93.1)">VD1</text>
<text x="111.8" y="91" transform="rotate(-90 111.8 91)">R6</text>
<text x="169.8" y="92.1" transform="rotate(-90 169.8 92.1)">R111</text>
<text x="181.9" y="91.7" transform="rotate(-90 181.9 91.7)">R8</text>
<text x="98.8" y="98.1">R7</text>
<text x="113.6" y="98.1">VT5</text>
<text x="114.3" y="100.3">NPN</text>
<text x="27.3" y="113">DD26</text>
<text x="17.6" y="118">28</text>
<text x="17.6" y="115.2">27</text>
<text x="22.4" y="116.6">D0</text>
<text x="22.4" y="119.4">D1</text>
<text x="18.8" y="120.8">1</text>
<text x="18.8" y="123.6">2</text>
<text x="22.4" y="122.2">D2</text>
<text x="22.4" y="125.1">D3</text>
<text x="52.6" y="125.1">DD4:4</text>
<text x="66.1" y="125.1">DD27:2</text>
<text x="18.8" y="126.5">5</text>
<text x="18.8" y="129.3">6</text>
<text x="22.4" y="130.7">D5</text>
<text x="22.4" y="127.9">D4</text>
<text x="35.1" y="131.8">TXR</text>
<text x="35.1" y="129">TXD</text>
<text x="41.7" y="130.2">19</text>
<text x="50.6" y="127.9">9</text>
<text x="54.9" y="129">&amp;</text>
<text x="59.4" y="130.2">8</text>
<text x="64.8" y="127.9">3</text>
<text x="69" y="129">&amp;</text>
<text x="73.5" y="130.2">4</text>
<text x="18.8" y="135">8</text>
<text x="18.8" y="132.2">7</text>
<text x="22.4" y="133.5">D6</text>
<text x="22.4" y="136.4">D7</text>
<text x="35.1" y="135">TXE</text>
<text x="41.7" y="135.9">18</text>
<text x="41.7" y="133.1">15</text>
<text x="52.7" y="133.5">555LN1</text>
<text x="66.9" y="133.5">555LN2</text>
<text x="103.3" y="134.9" transform="rotate(-90 103.3 134.9)">VD4</text>
<text x="117.4" y="134.7" transform="rotate(-90 117.4 134.7)">R34</text>
<text x="17.6" y="139.2">10</text>
<text x="17.6" y="142.1">13</text>
<text x="22.4" y="143.4">RD</text>
<text x="22.4" y="140.6">WR</text>
<text x="35.1" y="138.9">RXR</text>
<text x="35.4" y="143.4">DTR</text>
<text x="41.7" y="140.1">14</text>
<text x="54.9" y="142.8">1</text>
<text x="56.2" y="139.9">DD27:1</text>
<text x="59.1" y="143.9">&amp;</text>
<text x="17.6" y="146.3">11</text>
<text x="22.4" y="147.7">CS</text>
<text x="35.4" y="147.3">RTS</text>
<text x="41.7" y="148.7">23</text>
<text x="41.7" y="144.4">24</text>
<text x="57" y="148.4">555LN2</text>
<text x="63.6" y="145.1">2</text>
<text x="119.3" y="148.4">VT4</text>
<text x="17.6" y="150.6">12</text>
<text x="17.6" y="153.3">20</text>
<text x="21.6" y="155.1">CLK</text>
<text x="21.9" y="151.2">C/D</text>
<text x="32.3" y="152">SYNDET</text>
<text x="41.7" y="152.9">16</text>
<text x="120" y="150.6">NPN</text>
<text x="135.5" y="152" transform="rotate(-90 135.5 152)">C110</text>
<text x="143.9" y="152" transform="rotate(-90 143.9 152)">C111</text>
<text x="152.8" y="152" transform="rotate(-90 152.8 152)">C112</text>
<text x="161.6" y="152" transform="rotate(-90 161.6 152)">C113</text>
<text x="170.9" y="152" transform="rotate(-90 170.9 152)">C114</text>
<text x="180.1" y="152" transform="rotate(-90 180.1 152)">C115</text>
<text x="189.2" y="152" transform="rotate(-90 189.2 152)">C116</text>
<text x="198.5" y="152" transform="rotate(-90 198.5 152)">C117</text>
<text x="207.3" y="152" transform="rotate(-90 207.3 152)">C118</text>
<text x="17.6" y="156.2">25</text>
<text x="18.8" y="159">9</text>
<text x="21.6" y="160.5">TXC</text>
<text x="21.6" y="157.6">RXC</text>
<text x="103.3" y="159.5" transform="rotate(-90 103.3 159.5)">R36</text>
<text x="111.1" y="159.5" transform="rotate(-90 111.1 159.5)">R35</text>
<text x="128.9" y="160.4" transform="rotate(-90 128.9 160.4)">VD5</text>
<text x="139.7" y="161.1" transform="rotate(-90 139.7 161.1)">C100</text>
<text x="148.3" y="161.1" transform="rotate(-90 148.3 161.1)">C101</text>
<text x="157.1" y="161.1" transform="rotate(-90 157.1 161.1)">C102</text>
<text x="166.3" y="161.1" transform="rotate(-90 166.3 161.1)">C103</text>
<text x="175.4" y="161.1" transform="rotate(-90 175.4 161.1)">C104</text>
<text x="184.7" y="161.1" transform="rotate(-90 184.7 161.1)">C105</text>
<text x="193.9" y="161.1" transform="rotate(-90 193.9 161.1)">C106</text>
<text x="203" y="161.1" transform="rotate(-90 203 161.1)">C107</text>
<text x="211.9" y="161.1" transform="rotate(-90 211.9 161.1)">C108</text>
<text x="217.9" y="161.1" transform="rotate(-90 217.9 161.1)">C109</text>
<text x="17.6" y="167.5">22</text>
<text x="18.8" y="163.3">3</text>
<text x="21.6" y="164.7">RXD</text>
<text x="17.6" y="171.8">17</text>
<text x="21.6" y="173.2">CTS</text>
<text x="21.6" y="168.9">DSR</text>
<text x="17.6" y="176">21</text>
<text x="21.6" y="177.4">RES</text>
<text x="98" y="179.6">1</text>
<text x="99.4" y="178.2">DD72:1</text>
<text x="137" y="176">1</text>
<text x="138.3" y="174.6">DD11:1</text>
<text x="141.3" y="178.6">1</text>
<text x="145.6" y="179.8">3</text>
<text x="25" y="181.7">580VV51</text>
<text x="98" y="183.8">2</text>
<text x="102.3" y="182.1">&amp;</text>
<text x="106.8" y="183.3">3</text>
<text x="137" y="180.3">2</text>
<text x="139.1" y="184.5">555LL1</text>
<text x="14.4" y="190.2">DD1:6</text>
<text x="30" y="190.2">DD4:3</text>
<text x="100.2" y="188.1">555LI1</text>
<text x="11.3" y="193">13</text>
<text x="21.1" y="195.3">12</text>
<text x="28" y="193">5</text>
<text x="32.3" y="194.2">&amp;</text>
<text x="36.7" y="195.3">6</text>
<text x="96.5" y="198">12</text>
<text x="96.5" y="193.7">13</text>
<text x="99.1" y="192.3">DD72:4</text>
<text x="101.9" y="196.3">&amp;</text>
<text x="106.4" y="197.5">11</text>
<text x="14.6" y="198.6">555TL2</text>
<text x="30.1" y="198.6">555LN1</text>
<text x="99.8" y="202.2">555LI1</text>
</g>
<g font-size="1.2">
<text x="79.2" y="22.1">14MHZ</text>
<text x="89.1" y="31.3">VCC</text>
<text x="89.1" y="38.4">SHIFT</text>
<text x="123.7" y="41.2">PE</text>
<text x="79.8" y="49.7">4MHZ</text>
<text x="131.5" y="52.5">VCC</text>
<text x="131.5" y="48.3">TAPE_IN</text>
<text x="89.1" y="57.5">ATR</text>
<text x="3.4" y="63.9">VCC</text>
<text x="80.5" y="70.2">+RES</text>
<text x="89" y="70.9">CLK</text>
<text x="89.1" y="75.1">CLK/2</text>
<text x="3.4" y="82.2">XRES</text>
<text x="80.5" y="82.2">/RES</text>
<text x="89.1" y="82.2">VCC</text>
<text x="130.8" y="88.6">TAPE_OUT</text>
<text x="89" y="94.2">YY</text>
<text x="3.4" y="99.9">GND</text>
<text x="80.5" y="99.9">VCC</text>
<text x="89.1" y="99.9">Y</text>
<text x="132.2" y="99.2">GND</text>
<text x="89.1" y="108.4">GND</text>
<text x="2.7" y="119.1">D1</text>
<text x="2.7" y="116.2">D0</text>
<text x="2.7" y="124.7">D3</text>
<text x="2.7" y="121.8">D2</text>
<text x="2.7" y="127.5">D4</text>
<text x="2.7" y="130.3">D5</text>
<text x="80.5" y="129">NDAT</text>
<text x="89" y="126.8">NDAT</text>
<text x="2.7" y="136">D7</text>
<text x="2.7" y="133.2">D6</text>
<text x="2.7" y="140.2">/WR</text>
<text x="2.7" y="143.1">/RD</text>
<text x="77" y="138.1">VV51_DTR</text>
<text x="79.8" y="143.8">/XNMI</text>
<text x="89.1" y="141">GND</text>
<text x="2.7" y="147.3">USART</text>
<text x="2.7" y="151.6">A0</text>
<text x="2.7" y="154.4">CLK/2</text>
<text x="77.3" y="150.6">VV51_RTS</text>
<text x="2.7" y="160">TRC</text>
<text x="80.5" y="163.6">GND</text>
<text x="89.1" y="164.4">MAST</text>
<text x="2.7" y="172.8">GND</text>
<text x="89.1" y="168.6">VCC</text>
<text x="2.6" y="177.1">+RES</text>
<text x="89" y="175.3">X1_B20</text>
<text x="129.4" y="177.1">A14</text>
<text x="89.1" y="180.6">/WR</text>
<text x="129.4" y="181.3">A15</text>
<text x="129.4" y="187.3">AMIN</text>
<text x="2.7" y="194.1">NDAT</text>
<text x="89.1" y="194.7">FREE</text>
<text x="89" y="199">ES</text>
<text x="89.1" y="203.2">ENCFG</text>
</g>
</svg>
